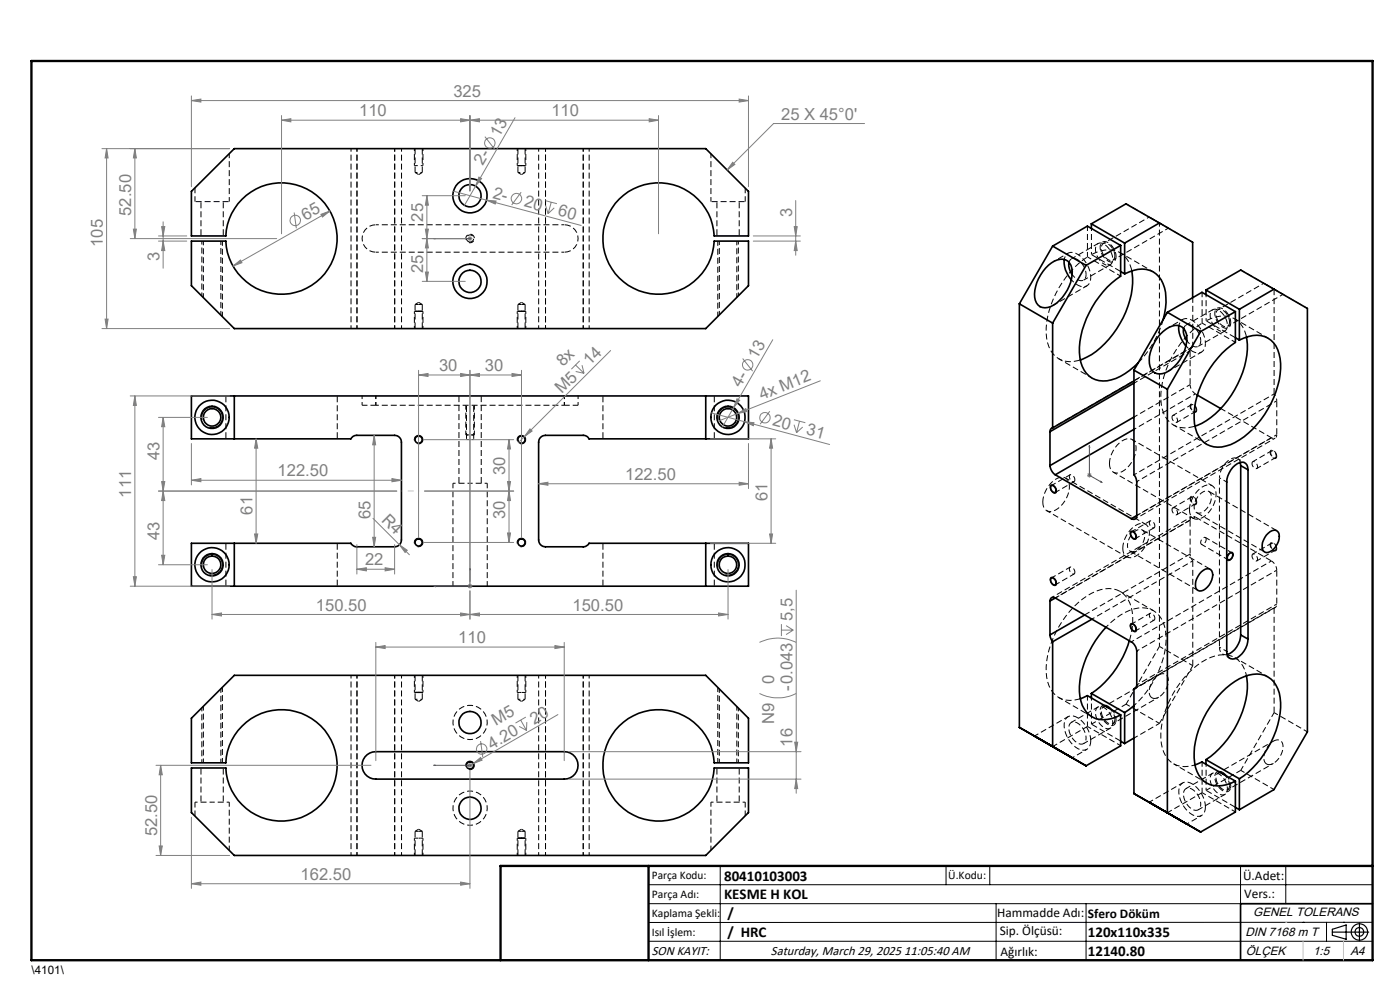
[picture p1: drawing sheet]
<svg xmlns="http://www.w3.org/2000/svg" width="297mm" height="210mm" viewBox="0 0 297 210" stroke-linecap="round" stroke-linejoin="round" font-family="sans-serif">
<g fill="none" stroke="#000" stroke-width=".21" stroke-dasharray="1.3 .6" stroke-dashoffset="-.1" stroke-linecap="butt">
<path d="M41.4 42.8h7.2M42.6 42.8v7.2M47.4 50v-7.2M79.7 53.5a2.91 2.91 0 0 1-2.9-2.9 2.91 2.91 0 0 1 2.9-2.9M119.7 47.7a2.91 2.91 0 0 1 2.9 2.9 2.91 2.91 0 0 1-2.9 2.9M150.8 42.8h7.3M152.1 42.8v7.2M156.8 50v-7.2M231.5 54a5.7 5.7 0 0 1 7.3 .6 6.5 6.5 0 0 1 1.3 2.8M237.8 57.6l-6.3-3.6M252.5 74.4v7.2M262.1 71.6l-6.2-3.6"/>
<path d="M264.4 71.5a5 5 0 0 0-6.6-4.2l-1.9 .7M47.9 93.1v-9.1M71.5 93.1v-9.1M97.4 84v18.5M99 86v7.2M100.5 93.2v-7.2M127.9 84v9.1M151.5 84v9.1M270.9 92.2v-7.2M102.1 102.5v-18.5M127.9 115.2v9.1M151.5 115.2v9.1"/>
<path d="M239.7 116.9l14.4 8.3M252.5 110.3v7.2M253.9 108.7l14.4 8.4M269.7 119l-16.1-9.3M270.9 112.6l-14.4-8.4M47.9 124.3v-9.1M71.5 124.3v-9.1M256.7 120.7l-14.4-8.3M270.9 128.1v-7.2M236.7 153.2a1.1 1.1 0 0 1-.9 .7 1.1 1.1 0 0 1-1-.4 3 3 0 0 1-1.1-3.7l.5-.2M237.8 157.2l-6.3-3.6M241 145.8l29.3-16.9"/>
<path d="M42.6 162.9v7.3M47.4 170.2v-7.3M152.1 162.9v7.3M156.8 170.2v-7.3M261 167.2a1.1 1.1 0 0 1-.8 .8 1.1 1.1 0 0 1-1.1-.5 3 3 0 0 1-1.1-3.7l.5-.2M262.1 171.2l-6.2-3.5"/>
</g>
<g fill="none" stroke="#000" stroke-width=".21" stroke-dasharray="1.3 .6" stroke-dashoffset=".6" stroke-linecap="butt">
<path d="M74.5 31.5v38.2M79.7 47.7h40M119.7 53.5h-40M231.4 58.8a5.8 5.8 0 0 0-3.8-5.2 1.54 1.54 0 0 0-1.8 1.4M75.7 69.7v-38.2M83.7 69.7v-38.2M85.2 69.7v-38.2M114.3 69.7v-38.2M115.7 69.7v-38.2M123.7 69.7v-38.2M125 69.7v-38.2M252.8 73.7l-29.7 17.1"/>
<path d="M255.7 72.9a5.8 5.8 0 0 0-3.7-5.3 1.54 1.54 0 0 0-1.9 1.5M76.8 84v2M79.7 86h40M79.7 86v-2M119.7 86v-2M122.6 86v-2M270.3 83.6l-29.7 17.1M270.9 85l-29.7 17.2M270.9 92.2l-29.7 17.2M240.8 110.1l29.7-17.2M252.8 109.6l-29.7 17.1M253.6 109.7l-29.7 17.1"/>
<path d="M269.7 119l-29.7 17.1M234.7 133a11.8 11.8 0 0 1 7.7-4.1 4.8 4.8 0 0 1 4.7 4 16.9 16.9 0 0 1-3.2 12.9 20.2 20.2 0 0 1-3.3 3.8M270.9 120.9l-29.7 17.2M270.9 128.1l-29.7 17.2M74.5 143.2v38.2M75.7 143.2v38.2M83.7 143.2v38.2M85.2 143.2v38.2M114.3 143.2v38.2M115.7 143.2v38.2M123.7 143.2v38.2M240.8 146l29.7-17.1"/>
<path d="M125 181.4v-38.2"/>
</g>
<g fill="none" stroke="#000" stroke-width=".21" stroke-dasharray="1.3 .6" stroke-dashoffset=".8" stroke-linecap="butt">
<path d="M88.1 36.6h1.5M109.9 36.6h1.5M226.6 53.7l-3.1 1.8M234.2 56a1.14 1.14 0 0 0 1.4 .1 1.14 1.14 0 0 0 .5-1.3 3.7 3.7 0 0 0-2.5-3.2 1.2 1.2 0 0 0-1.2 1.6 4.1 4.1 0 0 0 1.8 2.8M250.9 67.8l-3.1 1.7M258.6 70.1a1.14 1.14 0 0 0 1.3 .1 1.14 1.14 0 0 0 .5-1.3 3.7 3.7 0 0 0-2.5-3.3 1.2 1.2 0 0 0-1.2 1.7 4.1 4.1 0 0 0 1.9 2.8M99 93.2h1.5M263.1 98.1a1.32 1.32 0 0 0-2.1-.7 5 5 0 0 0-2.3 3.9M269.7 92.9a.69 .69 0 0 0 .8 0 .69 .69 0 0 0 .4-.7M270.9 85l-.2-.7-.4-.7M239.2 115.7a1.14 1.14 0 0 0 .6 1.2 1.14 1.14 0 0 0 1.3-.2 3.7 3.7 0 0 0 1.6-3.8 1.2 1.2 0 0 0-2-.1 4.1 4.1 0 0 0-1.5 2.9M252.5 117.5l.1 .8 .4 .7"/>
<path d="M253.3 107.6a1.14 1.14 0 0 0 .6 1.2 1.14 1.14 0 0 0 1.4-.2 3.7 3.7 0 0 0 1.6-3.8 1.2 1.2 0 0 0-2.1-.2 4.1 4.1 0 0 0-1.5 3M253.6 109.7a.69 .69 0 0 0-.8-.1 .69 .69 0 0 0-.3 .7M88.1 148.3h1.5M109.9 148.3h1.5M230.4 156.5a1.14 1.14 0 0 1-.6 1.3 1.14 1.14 0 0 1-1.3-.3 3.7 3.7 0 0 1-1.7-3.7 1.2 1.2 0 0 1 2.1-.2 4.1 4.1 0 0 1 1.5 2.9M236.1 153.3a3.6 3.6 0 0 0-2.8-3.4 1.44 1.44 0 0 0-.8 2.1 3.1 3.1 0 0 0 2.8 2.6 1.19 1.19 0 0 0 .8-1.3M227.5 160.7l3.1-1.7M251.8 174.8l3.1-1.8M254.7 170.6a1.14 1.14 0 0 1-.6 1.2 1.14 1.14 0 0 1-1.3-.2 3.7 3.7 0 0 1-1.6-3.8 1.2 1.2 0 0 1 2-.2 4.1 4.1 0 0 1 1.5 3M260.4 167.3a3.6 3.6 0 0 0-2.8-3.4 1.44 1.44 0 0 0-.8 2.1 3.1 3.1 0 0 0 2.9 2.6 1.19 1.19 0 0 0 .7-1.3"/>
</g>
<g fill="none" stroke="#000" stroke-width=".21" stroke-dasharray="1.3 .6" stroke-dashoffset=".4" stroke-linecap="butt">
<path d="M88.1 36.6l.7 .4M88.8 37l.8-.4M109.9 36.6l.7 .4M110.6 37l.8-.4M43.1 51.1v12M152.6 51.1v15.7M230.4 58.2a1.14 1.14 0 0 1-.6 1.3 1.14 1.14 0 0 1-1.3-.3l-1-1M230.7 54.5l7.1 4.1M238.9 43.2l7.1 4.1M244.7 57.7l-7.1-4.1M246 47.3l7 4.1M263.2 57.3l7.1 4"/>
<path d="M46.9 66.8v-15.7M88.8 64.6h-.7M88.8 64.1l-.7 .5M89.6 64.6h-.8M89.6 64.6l-.8-.5M110.6 64.6h-.7M110.6 64.1l-.7 .5M111.4 64.6h-.8M111.4 64.6l-.8-.5M156.3 63.1v-12M223.5 64.7l7.1-4.1M224.6 76.1l7.1 4.1"/>
<path d="M247.8 78.8l7.1-4.1M252.5 74.4l-11.9 6.9M254.7 72.3a1.14 1.14 0 0 1-.6 1.2 1.14 1.14 0 0 1-1.3-.2l-1-1M255 68.5l7.1 4.1M269 71.7l-7.1-4.1M270.3 61.3l7.1 4.1M248.6 88.5l.2-.4a.97 .97 0 0 1 .8 1.5 1 1 0 0 1-1-1.1M248.9 90.2l7.1 4M252.5 81.6a2.5 2.5 0 0 0 1.1 2M252.5 81.6l-11.9 6.9M252.6 86.2l.2-.4a.97 .97 0 0 1 .8 1.5 1 1 0 0 1-1-1.1M265.6 98.3l.2-.4a.97 .97 0 0 1 .8 1.5 1 1 0 0 1-1-1.1"/>
<path d="M269.6 96l.1-.4a.97 .97 0 0 1 .9 1.5 1 1 0 0 1-1-1.1M222 108.3l17 9.8M228 101.8l-.1-.6a.61 .61 0 0 0-1-.3l.1 .8a.61 .61 0 0 0 1 .3v-.2M236.2 100.2l17 9.8M243 111.2l-17-9.8M245 111.6l-.2-.6a.61 .61 0 0 0-.9-.4l.1 .9a.61 .61 0 0 0 1 .3v-.2M248.6 108.1l.2-.4a.97 .97 0 0 1 .8 1.5 1 1 0 0 1-1-1.1M252.6 105.8l.2-.4a.97 .97 0 0 1 .8 1.5 1 1 0 0 1-1-1.1M255.9 114.4l-.2-.4a.97 .97 0 0 0-.8 1.5 1 1 0 0 0 1-1.1M257.2 103l-17-9.8M265.6 117.9l.2-.4a.97 .97 0 0 1 .8 1.5 1 1 0 0 1-1-1.1M269.6 115.6l.1-.4a.97 .97 0 0 1 .9 1.5 1 1 0 0 1-1-1.1"/>
<path d="M228 121.4l-.1-.6a.61 .61 0 0 0-1-.4l.1 .9a.61 .61 0 0 0 1 .3v-.2M244.7 129.5l-7.1-4.1M245 131.2l-.2-.6a.61 .61 0 0 0-.9-.4l.1 .9a.61 .61 0 0 0 1 .3v-.2M246 137.1l7 4.1M270.9 120.9a2.5 2.5 0 0 0-1.2-1.9M43.1 149.8v12M88.1 148.3l.7 .5M88.8 148.8l.8-.5M109.9 148.3l.7 .5M110.6 148.8l.8-.5M152.6 146.1v15.7M224.6 148l7.1 4"/>
<path d="M226.6 152l-7.1 4.1M237.8 158.2l-7.1-4.1M238.9 149.4l7.1 4M246 153.4l-5.4 3.1M269 143.6l-7.1-4.1M270.3 151.2l7.1 4M46.9 161.8v-15.7M88.8 176.3h-.7M88.8 175.9l-.7 .4M89.6 176.3h-.8M89.6 176.3l-.8-.4M110.6 176.3h-.7"/>
<path d="M110.6 175.9l-.7 .4M111.4 176.3h-.8M111.4 176.3l-.8-.4M156.3 161.8v-12M248.9 162l7.1 4.1M250.9 166.1l-7.1 4.1M262.1 172.2l-7.1-4.1M263.2 163.4l7.1 4.1"/>
</g>
<g fill="none" stroke="#000" stroke-width=".21" stroke-dasharray="1.3 .6" stroke-dashoffset=".2" stroke-linecap="butt">
<path d="M99.5 51.5a.91 .91 0 0 0 1.1-.8 .91 .91 0 0 0-1-1 .91 .91 0 0 0-.8 1.1M99.7 51.3a.76 .76 0 0 1-.7-1 .76 .76 0 0 1 1.3-.3 .76 .76 0 0 1-.3 1.3h-.3M229.9 59.4l5.6-3.2M230.7 54.5v-6.5M232.9 51.7l-5.6 3.2M253 63.1v10.5M254.2 73.5l5.7-3.3M255 62v6.5M257.3 65.7l-5.7 3.3M96.1 102.5v21.8M254.9 115.5l5.6 3.2M261.4 117.3l-5.7-3.3"/>
<path d="M103.4 124.3v-21.8M246 137.1l-7.1 12.3M258.7 137.3a1.32 1.32 0 0 0 1.6 1.5M223.3 158.3l7.4-4.2M229.9 157.7l5.6-3.2M230.7 154.1v-6.5M231.5 153.6l7.4-4.2M232.9 150l-5.6 3.2M236.5 152.6a3.2 3.2 0 0 0-1.2-2.4M246 153.4l7-12.2M270.3 151.2l-7.1 12.2M254.2 171.8l5.7-3.3"/>
<path d="M255 168.1l-7.3 4.3M255 161.6v6.5M257.3 164l-5.7 3.3M260.8 166.6a3.2 3.2 0 0 0-1.2-2.3M263.2 163.4l-7.3 4.3"/>
</g>
<g fill="none" stroke="#000" stroke-width=".21" stroke-dasharray="1.3 .6" stroke-dashoffset=".3" stroke-linecap="butt">
<path d="M150.8 32.6v10.2M48.6 42.8v-10.2M152.3 51.1v16M236.5 54.3a2.65 2.65 0 0 0-2.3-2.7 1.5 1.5 0 0 0-.2 2.2 1.95 1.95 0 0 0 2.1 1.4l.2-.2 .2-.7M236.8 54.4a1.1 1.1 0 0 1-.7 1.2 1.1 1.1 0 0 1-1.3-.4 3 3 0 0 1-1.1-3.7 1.65 1.65 0 0 1 2.3 .8 3.7 3.7 0 0 1 .8 2.1M47.2 67.1v-16M260.8 68.3a2.65 2.65 0 0 0-2.2-2.7 1.5 1.5 0 0 0-.3 2.3 1.95 1.95 0 0 0 2.1 1.3l.2-.2 .2-.7M261.1 68.4a1.1 1.1 0 0 1-.7 1.2 1.1 1.1 0 0 1-1.3-.4 3 3 0 0 1-1.1-3.7 1.65 1.65 0 0 1 2.3 .8 3.7 3.7 0 0 1 .8 2.1M98.8 86v6.3M100.6 92.3v-6.3M249.6 89.6l4-2.3M252.8 85.8l-4 2.3"/>
<path d="M266.6 99.4l4-2.3M269.7 92.9l-28.5 16.5M269.7 95.6l-3.9 2.3M223.9 104.4l4-2.2M227 100.7l-3.9 2.3M240.9 114.2l3.9-2.2M244 110.5l-4 2.3M249.6 109.2l4-2.3M252.5 110.3l-28.6 16.5M252.8 105.4l-4 2.3M266.6 119l4-2.3M269.7 115.2l-3.9 2.3"/>
<path d="M223.9 124l4-2.2M227 120.3l-3.9 2.3M240.9 133.8l3.9-2.2M244 130.1l-4 2.3M152.3 145.8v16M47.2 161.8v-16M150.8 170.2v10.1M48.6 180.3v-10.1"/>
</g>
<g fill="none" stroke="#000" stroke-width=".21" stroke-dasharray="1.3 .6" stroke-dashoffset=".1" stroke-linecap="butt">
<path d="M41.4 39.9v2.9M158.1 42.8v-2.9M246.8 67.8a21.9 21.9 0 0 1-5.3 9.1M76.8 86h2.9M119.7 86h2.9M235.4 98.3a5.8 5.8 0 0 1 3.7-5.2 1.59 1.59 0 0 1 1.9 1.7 5.9 5.9 0 0 1-3.5 5.5 1.65 1.65 0 0 1-2.1-2M240.6 80.8l12.4-7.2M259 86.7l10.7 6.2M221.2 106.5a5.8 5.8 0 0 1 3.8-5.3 1.59 1.59 0 0 1 1.9 1.7 5.9 5.9 0 0 1-3.5 5.5 1.65 1.65 0 0 1-2.2-1.9M238.2 116.3a5.8 5.8 0 0 1 3.7-5.3 1.59 1.59 0 0 1 1.9 1.7 5.9 5.9 0 0 1-3.4 5.5 1.65 1.65 0 0 1-2.2-1.9M252.3 108.1a5.8 5.8 0 0 1 3.8-5.2 1.59 1.59 0 0 1 1.9 1.7 5.9 5.9 0 0 1-3.5 5.5 1.65 1.65 0 0 1-2.2-2M252.5 117.5l-22.4 12.9"/>
<path d="M231.4 157.1a5.8 5.8 0 0 0-3.8-5.2 1.59 1.59 0 0 0-1.8 1.7 5.9 5.9 0 0 0 3.4 5.4 1.65 1.65 0 0 0 2.2-1.9M41.4 170.2v2.9M158.1 173.1v-2.9M255.7 171.2a5.8 5.8 0 0 0-3.7-5.3 1.59 1.59 0 0 0-1.9 1.7 5.9 5.9 0 0 0 3.5 5.5 1.65 1.65 0 0 0 2.1-1.9"/>
</g>
<g fill="none" stroke="#000" stroke-width=".21" stroke-dasharray="1.3 .6" stroke-linecap="butt">
<path d="M88.1 31.5v5.1M89.6 36.6v-5.1M109.9 31.5v5.1M111.4 36.6v-5.1M87.9 66h.1M88.1 64.6v5.1M89.6 69.7v-5.1M109.7 66h.1M109.9 64.6v5.1M111.4 69.7v-5.1M253.6 83.6l.4 .2M253.9 87a1.19 1.19 0 0 0-1.2-1.3 1.15 1.15 0 0 0 1 1.7l.2-.4"/>
<path d="M270.3 83.6v-22.3M270.9 96.8a1.19 1.19 0 0 0-1.2-1.3 1.15 1.15 0 0 0 1 1.7l.2-.4M253 119v22.2M253.9 106.6a1.19 1.19 0 0 0-1.2-1.3 1.15 1.15 0 0 0 1 1.7l.2-.4M270.9 116.4a1.19 1.19 0 0 0-1.2-1.3 1.15 1.15 0 0 0 1 1.7l.2-.4M88.1 143.2v5.1M88.5 146.9h-.6M88.8 146.9h-.3M89.6 148.3v-5.1M109.9 143.2v5.1M110.3 146.9h-.6M110.6 146.9h-.3"/>
<path d="M111.4 148.3v-5.1M229.2 148.2a5.1 5.1 0 0 1-7.2-4.6 19.3 19.3 0 0 1 5.8-14.9 11.1 11.1 0 0 1 7.5-3.9 4.8 4.8 0 0 1 4.7 4.1 13.2 13.2 0 0 1-.4 7M234.8 150a.9 .9 0 0 0-1 .1 .9 .9 0 0 0-.2 1 2.83 2.83 0 0 0 2.1 2.5 .87 .87 0 0 0 .8-1M236.8 152.7l-.1 .5M244.4 148a2.28 2.28 0 0 1-.2-2.9 3.2 3.2 0 0 1 2.8-2.2 1.79 1.79 0 0 1 .7 2.6 3.4 3.4 0 0 1-3 2.6l-.3-.1M270.3 151.2v-22.3M88.1 176.3v5.1M88.8 177.8h.4M89.2 177.8h.5M109.9 176.3v5.1M110.6 177.8h.4M111 177.8h.5"/>
<path d="M259.2 164a.9 .9 0 0 0-1 .2 .9 .9 0 0 0-.2 1 2.83 2.83 0 0 0 2.1 2.4 .87 .87 0 0 0 .7-1M261.1 166.8l-.1 .4M268.7 162.1a2.28 2.28 0 0 1-.2-2.9 3.2 3.2 0 0 1 2.8-2.2 1.79 1.79 0 0 1 .7 2.5 3.4 3.4 0 0 1-3 2.7l-.3-.1M89.6 181.4v-5.1M111.4 181.4v-5.1"/>
</g>
<g fill="none" stroke="#000" stroke-width=".35">
<path d="M40.6 40.6l9.1-9.1h100l9.1 9.1v9.5h-7.3a11.8 11.8 0 0 0-17.1-10.1 11.8 11.8 0 0 0-2.2 19.7 11.8 11.8 0 0 0 18.9-6.1l.4-2.5h7.3v9.5l-9.1 9.1h-100l-9.1-9.1v-9.5h7.3a11.8 11.8 0 0 0 17.9 9.6 11.8 11.8 0 0 0 0-20.2 11.8 11.8 0 0 0-17.9 9.6h-7.3zM221.8 56.9a4.3 4.3 0 0 1 4.3-1.8 2.8 2.8 0 0 1 1.3 3.2 8.8 8.8 0 0 1-4.5 6.7 2.26 2.26 0 0 1-3.4-1.9 8.5 8.5 0 0 1 2.3-6.2zM223.3 52.2l7.1 4.1M223.3 52.2l-7 12.2M225.8 55a5.7 5.7 0 0 0 1.5 4.4M226.8 55.6l-.1 .3a3.8 3.8 0 0 0 .7 2.3M230.4 56.3l-7.1 12.2M231.5 47.5l7.1 4.1M231.5 47.5v1M237.7 52.1v6.5a20.4 20.4 0 0 0-8.7 16.2 5.7 5.7 0 0 0 4.2 5.9 9.3 9.3 0 0 0 7.4-2.9l.9-.8M237.7 52.1l-7-4.1-7.4 4.2M237.7 52.1l-7.3 4.2"/>
<path d="M237.7 57.6l.9 .5M238.6 58.1a6.5 6.5 0 0 1 6.1-.4 6.9 6.9 0 0 1 2.7 6.5l-.6 3.6M238.6 51.6v6.5M240.1 57.5a18.5 18.5 0 0 1-4.8 14.4 14.2 14.2 0 0 1-6.1 4.5M246 47.3l7 4.1v11.7M246 47.3l-7.4 4.3M246 47.3l-7.1-4.1-7.4 4.3M216.3 64.4l7 4.1M216.3 64.4v89.9l7 4.1M223.3 68.5v22.3M240.6 78.5v22.2l.3 .5 .3 1v7.2M240.6 78.5l7.1 4.1"/>
<path d="M246.1 70.9a4.3 4.3 0 0 1 4.3-1.7 2.88 2.88 0 0 1 1.4 3.1 8.3 8.3 0 0 1-5.2 7 2.36 2.36 0 0 1-2.8-2.9 9 9 0 0 1 2.3-5.5zM247.7 66.2l-7.1 12.3M247.7 66.2l7 4.1M250.1 69.1a5.9 5.9 0 0 0 1.5 4.3M251.1 69.7a3.3 3.3 0 0 0 .7 2.6M254.7 70.3l-7 12.3M255.8 61.5l7.1 4.1M255.8 61.5v1M262.1 66.1v6.5a20.1 20.1 0 0 0-8.8 16.2 5.7 5.7 0 0 0 3.4 5.8 8 8 0 0 0 7.2-2 20.2 20.2 0 0 0 7.8-15.5 6.3 6.3 0 0 0-2.7-5.4 6.1 6.1 0 0 0-6.1 .4M262.1 66.1l-7.4 4.2M262.1 66.1l-7.1-4.1-7.3 4.2M262.1 71.6l.8 .5"/>
<path d="M262.9 65.6v6.5M264.4 71.5a17.3 17.3 0 0 1-3.2 12.3 16.3 16.3 0 0 1-7.7 6.6M270.3 61.3l-7.4 4.3M270.3 61.3l7.1 4.1v89.8l-7.1 12.3-7.4 4.3M270.3 61.3l-7.1-4-7.4 4.2M40.6 84h118.2v9.1h-33.8a1.33 1.33 0 0 0-1.3-.8h-8a1.45 1.45 0 0 0-1.4 1.5v20.7a1.45 1.45 0 0 0 1.4 1.5h8a1.52 1.52 0 0 0 1.3-.8h33.8v9.1h-118.2v-9.1h33.8a1.51 1.51 0 0 0 1.3 .8h8a1.45 1.45 0 0 0 1.5-1.5v-20.7a1.45 1.45 0 0 0-1.5-1.5h-8a1.33 1.33 0 0 0-1.3 .8h-33.8zM49.7 84v9.1M149.7 84v9.1M222.7 98.8a2.69 2.69 0 0 0 1.2 1.9M222.7 91.6v7.2M223.3 90.8a.77 .77 0 0 0-.6 .8M240.6 80.8l-17.3 10"/>
<path d="M240.6 91.1l-16.7 9.6M240.6 81.3l-17.9 10.3M240.6 88.5l-17.9 10.3M247.7 82.6v89.8M254 83.8l5 2.9M263.1 98.1l.1 .7M263.2 98.8l1.6 .9M263.2 98.8v35.9M264.8 99.7a1.38 1.38 0 0 0-.7-1.5 1.38 1.38 0 0 0-1.6 .1 4.9 4.9 0 0 0-2.3 4v35.9a1.38 1.38 0 0 0 .7 1.5 1.38 1.38 0 0 0 1.6-.2 5.1 5.1 0 0 0 2.3-3.9M264.8 99.7v35.9M49.7 115.2v9.1M149.7 115.2v9.1"/>
<path d="M223 103a.97 .97 0 0 1 .9 1.4 .95 .95 0 0 1-.9-1.4zM223.9 100.7l16.1 9.3M239.9 113l.1-.2a.97 .97 0 0 1 .8 1.5 .98 .98 0 0 1-.9-1.3zM241.2 109.4a.72 .72 0 0 1-.4 .7 .72 .72 0 0 1-.8-.1M241.2 109.4l-1.2 .6M260.7 117.5l.2-.2h.5a.95 .95 0 0 1-.9 1.4 .8 .8 0 0 1 .2-1.2zM268.6 113.5a1.81 1.81 0 0 1 2.4-.8 2.53 2.53 0 0 1-.3 3.2 2.18 2.18 0 0 1-2.4 1.2 1.99 1.99 0 0 1-.3-2.5zM222.7 134.7l.1 .5 .5 .9M222.7 127.5v7.2M223 122.6a.95 .95 0 0 1 .9 1.5 .97 .97 0 0 1-.9-1.5zM223.3 136.1v22.3M223.9 126.9l16.1 9.3a2.59 2.59 0 0 1 1.2 1.9v7.2a.75 .75 0 0 1-.6 .8"/>
<path d="M223.9 126.9a.7 .7 0 0 0-.8-.1 .7 .7 0 0 0-.4 .7M223.9 126.9l-1.2 .6M230.1 130.4l-7.4 4.3M231.7 131.3l-8.4 4.8M234.6 133.1a20 20 0 0 0-5.6 13.6 6 6 0 0 0 3.4 5.7 7 7 0 0 0 5.3-.7M239.6 135.9a20.7 20.7 0 0 1-8.1 11.2M240 132.4a.99 .99 0 0 1 .8 1.5 .99 .99 0 0 1-.8-1.5zM254.9 121.3a1.29 1.29 0 0 1 1.2-.7 1.29 1.29 0 0 1 1.1 .9 3.5 3.5 0 0 1-2.7 3.9 1.18 1.18 0 0 1-.9-1.6 4.2 4.2 0 0 1 1.3-2.5zM263.2 134.7a4.6 4.6 0 0 1-2.9 4.1M263.2 134.7l1.6 .9M40.6 152.4l9.1-9.1h100l9.1 9.1v9.4h-7.3a11.8 11.8 0 0 0-17.1-10.1 11.8 11.8 0 0 0-2.2 19.8 11.8 11.8 0 0 0 18.9-6.2l.4-2.4h7.3v9.5l-9.1 9.1h-100l-9.1-9.1v-9.5h7.3a11.8 11.8 0 0 0 17.9 9.6 11.8 11.8 0 0 0 0-20.3 11.8 11.8 0 0 0-17.9 9.6h-7.3zM219.5 156.1l8 4.7z"/>
<path d="M229.2 148.2l1.5-.6 7 4.1M231.5 147.1v1M231.5 147.1l7.1 4.1M234.8 150l.5 .2M237.7 151.7v6.5l-7.3 4.2-7.1-4M237.7 157.2l.9 .5M238.6 151.2v6.5M240.6 149.7l-2 1.5M240.6 146.1v22.2l7.1 4.1M240.6 156.6l-2 1.1M241 145.9l-.4 .2M264.4 143.4a16.7 16.7 0 0 1-2.5 11.2 20.3 20.3 0 0 1-6.1 6.5"/>
<path d="M77.4 160.5a2.91 2.91 0 0 1 2.3-1.1h40a2.91 2.91 0 0 1 2.9 3 2.91 2.91 0 0 1-2.9 2.9h-40a2.91 2.91 0 0 1-2.6-1.7 2.91 2.91 0 0 1 .3-3.1zM243.8 170.2l8 4.6zM253.5 162.3l1.5-.7 7.1 4.1M255.8 161.1v1M255.8 161.1l7.1 4.1M259.2 164l.4 .3M262.1 165.7v6.6l-7.4 4.2-7-4.1M262.1 171.3l.8 .5M262.9 165.2a20.2 20.2 0 0 0 8.8-16.2 5.8 5.8 0 0 0-4.2-6 9.6 9.6 0 0 0-7.4 3 20.4 20.4 0 0 0-6.8 14.8 5.6 5.6 0 0 0 4.2 5.8 7.3 7.3 0 0 0 4.6-.9M262.9 165.2v6.6M291.2 191.7h-28v12"/>
<circle cx="99.7" cy="59.7" r="2.37"/>
<circle cx="99.7" cy="41.5" r="2.36"/>
<circle cx="99.7" cy="59.7" r="3.6"/>
<circle cx="99.7" cy="41.5" r="3.6"/>
<circle cx="45" cy="88.5" r="3.6"/>
<circle cx="45" cy="88.5" r="2.36"/>
<circle cx="45" cy="88.5" r="1.85"/>
<circle cx="88.8" cy="93.3" r=".77"/>
<circle cx="110.6" cy="93.3" r=".76"/>
<circle cx="154.4" cy="88.5" r="1.86"/>
<circle cx="154.4" cy="88.5" r="2.36"/>
<circle cx="154.4" cy="88.5" r="3.6"/>
<circle cx="45" cy="119.8" r="2.37"/>
<circle cx="45" cy="119.8" r="1.84"/>
<circle cx="45" cy="119.8" r="3.6"/>
<circle cx="88.8" cy="115.1" r=".76"/>
<circle cx="110.6" cy="115.1" r=".75"/>
<circle cx="154.4" cy="119.8" r="1.85"/>
<circle cx="154.4" cy="119.8" r="3.6"/>
<circle cx="154.4" cy="119.8" r="2.37"/>
<circle cx="99.7" cy="153.3" r="2.36"/>
<circle cx="99.7" cy="171.4" r="2.37"/>
<circle cx="99.7" cy="162.4" r=".77"/>
</g>
<g fill="none" stroke="#000" stroke-width=".21" stroke-dasharray="1.3 .6" stroke-dashoffset=".7" stroke-linecap="butt">
<path d="M87.9 31.5v3.6M89.7 35.1v-3.6M109.7 31.5v3.6M111.5 35.1v-3.6M231.5 48.4v5.6M243.8 46l-9.7 5.7M244.4 46.4l3.5 2-4.1-2.4 .6 .4M87.9 66v3.7M89.7 69.7v-3.7M109.7 66v3.7M111.5 69.7v-3.7M255.9 68v-5.5"/>
<path d="M268.1 60.1l-9.7 5.6M268.7 60.4l3.5 2-4.1-2.3 .6 .3M253.6 83.6l-13 7.5M99.7 102.5h-3.6M103.4 102.5h-3.7M253 119l-21.3 12.3M87.9 143.2v3.7M89.7 146.9v-3.7M99.7 156.9a3.6 3.6 0 0 1-3.2-5.3 3.6 3.6 0 0 1 6.1-.6 3.6 3.6 0 0 1-2.2 5.8l-.7 .1M109.7 143.2v3.7M111.5 146.9v-3.7M231.5 148v5.6"/>
<path d="M236.1 153.5l9.7-5.6M45 170.2h-3.6M48.6 170.2h-3.6M87.9 177.8v3.6M99.7 175.1a3.6 3.6 0 0 1-3.2-5.3 3.6 3.6 0 0 1 6.1-.6 3.6 3.6 0 0 1-2.2 5.8l-.7 .1M109.7 177.8v3.6M154.5 170.2h-3.7M158.1 170.2h-3.6M255.9 167.7v-5.6M260.4 167.5l9.8-5.6M89.7 181.4v-3.6M111.5 181.4v-3.6"/>
</g>
<g fill="none" stroke="#000" stroke-width=".21" stroke-dasharray="1.3 .6" stroke-dashoffset=".5" stroke-linecap="butt">
<path d="M42.8 51.1v11.7M226.8 55.6a1.05 1.05 0 0 1 1.7-.6 4 4 0 0 1 1.9 3.2M227.3 59.3a2.98 2.98 0 0 0 3.3 1.3 2.03 2.03 0 0 0 .8-1.8M236.1 55.2l11.8-6.8M156.6 62.8v-11.7M251.1 69.7a1.05 1.05 0 0 1 1.7-.7 4 4 0 0 1 1.9 3.3M251.6 73.4a2.98 2.98 0 0 0 3.3 1.3 2.03 2.03 0 0 0 .8-1.8M253 73.6a.7 .7 0 0 0-.5 .8M260.4 69.2l11.8-6.8M246 137.1v-89.8M270.3 128.9a.7 .7 0 0 0 .6-.8M42.8 150.2v11.6"/>
<path d="M89.7 146.9h-.9M111.5 146.9h-.9M236 150.6a3.7 3.7 0 0 1 .8 2.1M245.8 143.2l-11.7 6.8M264.4 143.3a5 5 0 0 0-6.6-4.2 16.8 16.8 0 0 0-9.5 9.1 14.5 14.5 0 0 0-1.4 11.3 4.9 4.9 0 0 0 6.6 2.7M270.2 157.2l-11.8 6.8M87.9 177.8h.9M109.7 177.8h.9M156.6 161.8v-11.6M260.3 164.7a3.7 3.7 0 0 1 .8 2.1"/>
</g>
<path d="M229.2 76.3a5 5 0 0 1-7-3.6 16.9 16.9 0 0 1 3.2-12.8 18.5 18.5 0 0 1 5.3-5.4M255 68.5a20.3 20.3 0 0 0-8.7 16.2 5.7 5.7 0 0 0 4.1 6 6.5 6.5 0 0 0 3.1-.3M258.7 101.3v36" fill="none" stroke="#000" stroke-width=".21" stroke-dasharray="1.3 .6" stroke-dashoffset="-.2" stroke-linecap="butt"/>
<path d="M89.7 35.1h-1.8M111.5 35.1h-1.8M88 66h1.7M109.8 66h1.7M100.6 92.3h-1.8M264.1 98.2l-1.5-.9M258.7 101.3l1.6 .9M258.7 137.3l1.6 .9M259.4 138.7l1.5 .9" fill="none" stroke="#000" stroke-width=".21" stroke-dasharray="1.3 .6" stroke-dashoffset=".9" stroke-linecap="butt"/>
<g fill="none" stroke="#808080" stroke-width=".21">
<path d="M21.6 31.5h27.1M22.6 31.5l.3 2h-.6zM22.6 31.5v38.2M28.6 31.5l.3 2h-.6zM28.6 31.5v19.1M40.6 21.3l2-.3v.7zM40.6 20.3v19.3M40.6 21.3h118.2M59.7 25.5l2-.3v.7zM59.7 24.5v25.1M59.7 25.5h80M97.7 25.2l2 .3-2 .4z"/>
<path d="M99.7 25.5l2-.3v.7zM99.7 24.5v16M100.9 39.5l-2.4 4.1M101.6 37.6l.6 .3-1.3 1.6zM102.9 29l2.1 2.7M109.3 25l-8.4 14.5M137.7 25.2l2 .3-2 .4zM139.7 24.5v25.1M155.4 34.4l.5 .5-1.6 1.1zM156.8 21l2 .3-2 .4zM158.8 20.3v19.3M183.4 26.2h-19.3l-9.8 9.8"/>
<path d="M27.6 50.6h31.1M28.3 48.6h.6l-.3 2zM33.6 50.1h6M33.6 51.1h6M34.3 48.1h.7l-.4 2zM34.6 51.1l.4 2.1h-.7zM34.6 47.1v9.8M49.4 56.4l1.6-1.2 .3 .5zM62.4 45.1l.5 3.3M68.1 45.5l1.9-.7-1.6 1.2zM70 44.8l-20.6 11.6M89.6 50.6h9.1"/>
<path d="M89.6 59.7h9.1M89.6 41.5h9.1M90.2 48.6h.7l-.3 2zM90.2 57.7h.7l-.3 2zM90.6 50.6l.3 2h-.7zM90.6 41.5v18.2M90.6 41.5l.3 2h-.7zM96.2 40.6l7 1.9M99.2 50.6h1M99.3 50.3l.7 .7M99.7 50.1v1M100 50.3l-.7 .7"/>
<path d="M103.2 42.5l2 .1-.1 .7zM103.2 42.5l20.1 5.3M110.6 40.8l-2.1 2.7M115.7 42.6l2.4 .6M115.7 43.6l.6 1.7M116.9 42.9l-.6 2.4M117.6 44.1l-1.3 1.2M159.8 50.1h10M159.8 51.1h10M168.5 48.1h.6l-.3 2zM168.8 51.1l.3 2.1h-.6zM168.8 42.5v11.6"/>
<path d="M21.6 69.7h27.1M22.3 67.7h.6l-.3 2zM88.8 79.5l2-.3v.7zM88.8 78.6v35.5M97.7 79.2l2 .3-2 .4zM99.7 79.5l2-.3v.7zM99.7 78.6v44.8M108.6 79.2l2 .3-2 .4zM110.6 79.5h-21.8M110.6 78.6v35.5M122.1 77.4l1.8 1.8M122.1 78.8l1.8 .4"/>
<path d="M123 76.5l-1.8 1.8M123.5 77.5l.4 1.7M129.5 74.4l-19.5 19.5M157.6 76.1l2.1 2.6M163.9 72.1l-10.7 18.5M27.6 84h21.1M28.6 84l.3 2h-.6zM28.6 84v40.3M33.6 88.5h10.4M34.6 88.5v31.3M34.6 88.5l.4 2h-.7zM40.6 94.1v8.8"/>
<path d="M54.3 93.1l.4 2h-.7zM54.3 93.1v22.1M79.4 92.3l.3 2.1h-.6zM79.4 92.3v23.7M89.8 93.3h19.2M108 93.3v21.8M108 93.3l.3 1.9h-.6zM112.4 91l.5 .4-1.6 1.2zM150.7 93.1h13.9M150.9 87.6l7 1.9M156.4 84.6l.5 .3-1.3 1.6zM156.5 87.7l1.7-1 .2 .6z"/>
<path d="M156.5 87.7l-4.1 1.6M157.9 89.5l2 .2-.1 .6zM157.9 89.5l18.1 4.8M158.8 94.1v9.5M163.3 87.2l-2 2.8M163.6 93.1l.3 2h-.6zM163.6 93.1v22.1M168.4 89l2.5 .7M168.5 90.1l.5 1.7M169.6 89.4l-.6 2.4M170.3 90.6l-1.3 1.2M174 80.8l-17.5 6.9"/>
<path d="M33.6 119.8h10.4M33.6 104.2h50.6M34.3 117.8h.7l-.4 2zM34.3 102.2h.7l-.4 2zM34.6 104.2l.4 2h-.7zM40.6 101.9l2-.4v.7zM40.6 101.9h44.6M54 113.3h.7l-.4 1.9zM75.7 115.5v6.3M79.1 114h.6l-.3 2zM79.1 110l7.8 7.7M83.1 101.5l2.1 .4-2.1 .3z"/>
<path d="M83.7 115.5v6.3M84.7 115.6l1.7 1.1-.5 .5zM89.8 115.1h19.2M90.1 104.2h18.9M107.7 113.1h.6l-.3 2zM107.7 102.2h.6l-.3 2zM108 104.2l.3 2h-.6zM114.3 102.6l1.9-.3v.6zM114.3 102.6h44.5M150.7 115.2h13.9M156.8 102.3l2 .3-2 .3zM163.3 113.3h.6l-.3 1.9z"/>
<path d="M230.6 100.8h1M230.8 100.4l.7 .8M231.1 100.3v1M231.5 100.4l-.7 .8M27.6 124.3h21.1M28.3 122.3h.6l-.3 2zM45 130.3l2-.3v.7zM45 120.8v10.5M75.7 120.7l2-.3v.7zM75.7 120.7h8M79.7 137.3l2-.4v.7zM79.7 136.3v25.1"/>
<path d="M79.7 137.3h40M81.7 120.4l2 .3-2 .4zM97.7 130l2 .3-2 .4zM99.2 124.3h1M99.3 124l.7 .7M99.7 123.9v.9M99.7 130.3l2-.3v.7zM99.7 125.3v6M100 124l-.7 .7M117.7 136.9l2 .4-2 .3zM119.7 136.3v25.1M152.4 130l2 .3-2 .4z"/>
<path d="M154.4 130.3h-109.4M154.4 120.8v10.5M161.1 136.3a8.7 8.7 0 0 1 7.8 0M165.8 132.4v2.5M165.8 133.7h2.5M166.8 132.7l1.5 1M168.3 133.7l-1.5 .9M168.9 125.2v43.1M102 157.2l.4 3.4M110.1 154.1l1.6 .8M110.5 152.7l1.2 2.2M111.5 152.1l-2.1 1.3"/>
<path d="M111.8 153.2l-.1 1.7M118.4 151.6l-18 10.4M120.7 159.4h49.2M161.1 147.1a8.7 8.7 0 0 0 7.8 0M168.6 157.4h.6l-.3 2zM33.1 162.3h45.6M33.8 179.4h.6l-.3 2.1zM34.1 162.3l.3 2.1h-.6zM34.1 162.3v19.2M40.6 173.3v15.1M99.2 162.3h1M99.3 162l.7 .7"/>
<path d="M99.7 161.8v1.1M99.7 163.4v25M100 162l-.7 .7M100.4 162l1.6-1.3 .3 .5zM100.4 162l-1.3 .7M120.7 165.3h49.2M168.9 165.3l.3 2h-.6zM33.1 181.5h15.6M40.6 187.5l2-.4v.7zM40.6 187.5h59.1M97.7 187.1l2 .4-2 .3z"/>
<circle cx="103.9" cy="30.3" r="1.11"/>
<circle cx="62.6" cy="46.8" r="1.11"/>
<circle cx="109.6" cy="42.1" r="1.11"/>
<circle cx="158.6" cy="77.4" r="1.11"/>
<circle cx="162.3" cy="88.6" r="1.11"/>
<circle cx="102.2" cy="158.9" r="1.1"/>
</g>
<g fill="none" stroke="#000" stroke-width=".21">
<path d="M42.9 89.1a2.18 2.18 0 0 1 1.8-2.8 2.18 2.18 0 0 1 2.4 2.4 2.18 2.18 0 0 1-2.7 1.9M87.9 93.5a.92 .92 0 0 1 .8-1.2 .92 .92 0 0 1 1 1 .92 .92 0 0 1-1.1 .8M109.7 93.5a.91 .91 0 0 1 .9-1.1 .91 .91 0 0 1 .9 1 .91 .91 0 0 1-1.1 .7M152.3 89.1a2.17 2.17 0 0 1 1.9-2.7 2.17 2.17 0 0 1 2.4 2.3 2.17 2.17 0 0 1-2.7 1.9M87.9 115.3a.91 .91 0 0 1 .8-1.1 .91 .91 0 0 1 1 .9 .91 .91 0 0 1-1.1 .8M109.7 115.3a.9 .9 0 0 1 .8-1.1 .9 .9 0 0 1 1 1 .9 .9 0 0 1-1.1 .7M223 102.9a1.16 1.16 0 0 1 1 1.7 1.15 1.15 0 0 1-1-1.7zM241.1 113.9l-.2 .5a1.15 1.15 0 0 1-1-1.7 1.25 1.25 0 0 1 1.3 1.2M260.7 117.4l.5-.3h.2a1.15 1.15 0 0 1-.9 1.8 .98 .98 0 0 1 .2-1.5zM42.9 120.4a2.19 2.19 0 0 1 1.9-2.8 2.19 2.19 0 0 1 2.4 2.4 2.19 2.19 0 0 1-2.8 1.9M152.3 120.4a2.18 2.18 0 0 1 2-2.8 2.18 2.18 0 0 1 2.3 2.4 2.18 2.18 0 0 1-2.7 1.9M223 122.5a1.15 1.15 0 0 1 1 1.7 1.16 1.16 0 0 1-1-1.7z"/>
<path d="M241.1 133.6l-.2 .4a1.18 1.18 0 0 1-1-1.8 1.25 1.25 0 0 1 1.3 1.4M234.1 149.6a2 2 0 0 1 1.9 1M98.8 162.6a.9 .9 0 0 1 .8-1.1 .9 .9 0 0 1 1 .9 .9 .9 0 0 1-1.1 .8M258.4 163.6a2.23 2.23 0 0 1 1.9 1.1M137.6 187.7h153.6M137.6 191.7h153.6M137.6 199.7h153.6M152.8 183.7v20M200.7 183.7v4M210 183.7v4M211.3 191.7v12M230.4 191.7v12"/>
<path d="M263.2 183.7v20M272.8 183.7v8M276.4 195.6h.1M281.4 195.6v4.1M285 195.6h.1M291.2 195.6l-153.6 .1"/>
</g>
<path d="M111.3 35.1h-1.4h.7M88.1 66h1.5h-.8M109.9 66h1.5h-.8M88.1 146.9h1.5h-.8M111.3 177.8h-1.4h.7" fill="none" stroke="#000" stroke-width=".25" stroke-dasharray="1.3 .6" stroke-dashoffset=".5" stroke-linecap="butt"/>
<path d="M100.4 92.3h-1.4" fill="none" stroke="#000" stroke-width=".25" stroke-dasharray="1.3 .6" stroke-dashoffset=".7" stroke-linecap="butt"/>
<g fill="none" stroke="#000" stroke-width=".25">
<path d="M282.6 197.7h7.8M282.6 197.1l3-.9v3l-3-.8zM288.4 195.8v3.8M106.2 203.7h185"/>
<circle cx="288.4" cy="197.7" r="1.74"/>
<circle cx="288.4" cy="197.7" r=".93"/>
</g>
<g fill="none" stroke="#00f" stroke-width=".21">
<path d="M92 50.6h.4h-.4M92 50.6h7.7M99.6 50.6h.2zM99.7 50.6h.1M231.1 94.5v6.3l2.7 1.6M231.1 94.5l.1 .4-.2-.1zM233.5 102.1l.3 .3-.3-.1zM92 124.3l.4-.1v.3zM99.7 120.5l.1 .4h-.2zM99.7 120.5v3.8h-7.7M92 162.3h.4h-.4M92 162.3h7.7"/>
<path d="M99.6 162.3h.2zM99.7 162.3h.1"/>
</g>
<path d="M111.4 35.1h-.1M100.5 92.3h-.1M111.4 177.8h-.1" fill="none" stroke="#000" stroke-width=".25" stroke-dasharray="1.3 .6" stroke-linecap="butt"/>
<path d="M85.2 104.1h3.9" fill="none" stroke="#c0c0c0" stroke-width=".21" stroke-dasharray="15.2 1.3 1.3 1.3" stroke-dashoffset="15.2" stroke-linecap="butt"/>
<path d="M6.7 12.9h284.5v190.8h-284.5zM137.6 183.7v20M291.2 183.7h-185v20" fill="none" stroke="#000" stroke-width=".5"/>
<path d="M276.4 199.7v4M285 199.7v4" fill="none" stroke="#c0c0c0" stroke-width=".21"/>
<path d="M272.8 195.6h.1" fill="none" stroke="#c0c0c0" stroke-width=".25"/>
<g fill="#808080">
<path d="M34.3 117.8h.7l-.4 2zM34.6 104.2l.4 2h-.7zM107.7 113.1h.6l-.3 2zM108 104.2l.3 2h-.6z"/>
<path d="M34.6 88.5l.4 2h-.7zM34.3 102.2h.7l-.4 2zM108 93.3l.3 1.9h-.6zM107.7 102.2h.6l-.3 2z"/>
</g>
<g fill="#00f">
<path d="M99.6 50.6h.2zM92 50.6h.4z"/>
<path d="M99.7 120.5l.1 .4h-.2zM92 124.3l.4-.1v.3z"/>
<path d="M99.6 162.3h.2zM92 162.3h.4z"/>
<path d="M233.5 102.1l.3 .3-.3-.1zM231.1 94.5l.1 .4-.2-.1z"/>
</g>
<g fill="#808080">
<path d="M84.7 115.6l1.7 1.1-.5 .5z"/>
<path d="M156.5 87.7l1.7-1 .2 .6z"/>
<path d="M100.4 162l1.6-1.3 .3 .5z"/>
<path d="M112.4 91l.5 .4-1.6 1.2z"/>
<path d="M101.6 37.6l.6 .3-1.3 1.6z"/>
<path d="M156.4 84.6l.5 .3-1.3 1.6z"/>
<path d="M157.9 89.5l2 .2-.1 .6z"/>
<path d="M103.2 42.5l2 .1-.1 .7z"/>
<path d="M97.7 187.1l2 .4-2 .3zM40.6 187.5l2-.4v.7z"/>
<path d="M97.7 130l2 .3-2 .4zM45 130.3l2-.3v.7zM97.7 79.2l2 .3-2 .4zM88.8 79.5l2-.3v.7z"/>
<path d="M59.7 25.5l2-.3v.7zM97.7 25.2l2 .3-2 .4zM99.7 25.5l2-.3v.7zM137.7 25.2l2 .3-2 .4zM155.4 34.4l.5 .5-1.6 1.1zM99.7 130.3l2-.3v.7zM152.4 130l2 .3-2 .4zM99.7 79.5l2-.3v.7zM108.6 79.2l2 .3-2 .4zM75.7 120.7l2-.3v.7zM81.7 120.4l2 .3-2 .4z"/>
<path d="M114.3 102.6l1.9-.3v.6zM156.8 102.3l2 .3-2 .3z"/>
<path d="M156.8 21l2 .3-2 .4zM40.6 21.3l2-.3v.7z"/>
<path d="M49.4 56.4l1.9-.7-.3-.5zM68.1 45.5l.3 .5 1.6-1.2z"/>
<path d="M22.3 67.7h.6l-.3 2zM22.6 31.5l.3 2h-.6zM28.3 48.6h.6l-.3 2zM28.6 31.5l.3 2h-.6zM90.2 48.6h.7l-.3 2zM90.6 41.5l.3 2h-.7zM34.1 162.3l.3 2.1h-.6zM33.8 179.4h.6l-.3 2.1zM168.6 157.4h.6l-.3 2zM168.9 165.3l.3 2h-.6z"/>
<path d="M28.6 84l.3 2h-.6zM28.3 122.3h.6l-.3 2zM54.3 93.1l.4 2h-.7zM54 113.3h.7l-.4 1.9zM163.6 93.1l.3 2h-.6zM163.3 113.3h.6l-.3 1.9zM79.4 92.3l.3 2.1h-.6zM79.1 114h.6l-.3 2z"/>
<path d="M34.3 48.1h.7l-.4 2zM34.6 51.1l.4 2.1h-.7z"/>
<path d="M168.5 48.1h.6l-.3 2zM168.8 51.1l.3 2.1h-.6zM90.6 50.6l.3 2h-.7zM90.2 57.7h.7l-.3 2z"/>
<path d="M79.7 137.3l2-.4v.7zM117.7 136.9l2 .4-2 .3z"/>
<path d="M40.6 101.9l2-.4v.7zM83.1 101.5l2.1 .4-2.1 .3z"/>
</g>
<g font-size="3.5" fill="#808080">
<text x="96.2" y="20.5">325</text>
<text x="76.2" y="24.7">110</text>
<text x="105.9" y="29.3" transform="rotate(-60 105.9 29.3)">13</text>
<text x="117" y="24.7">110</text>
<text x="165.7" y="25.4">25 X 45°0'</text>
<text x="102.4" y="35.3" transform="rotate(-60 102.4 35.3)">2-</text>
<text x="104.4" y="41.9" transform="rotate(15 104.4 41.9)">2-</text>
<text x="27.8" y="45.8" transform="rotate(-90 27.8 45.8)">52.50</text>
<text x="64.8" y="46.9" transform="rotate(-30 64.8 46.9)">65</text>
<text x="89.8" y="47" transform="rotate(-90 89.8 47)">25</text>
<text x="111" y="43.7" transform="rotate(15 111 43.7)">20</text>
<text x="118.2" y="45.7" transform="rotate(15 118.2 45.7)">60</text>
<text x="168" y="46" transform="rotate(-90 168 46)">3</text>
<text x="21.8" y="52.4" transform="rotate(-90 21.8 52.4)">105</text>
<text x="33.8" y="55.3" transform="rotate(-90 33.8 55.3)">3</text>
<text x="89.8" y="57.9" transform="rotate(-90 89.8 57.9)">25</text>
<text x="119.4" y="77.9" transform="rotate(-45 119.4 77.9)">8x</text>
<text x="125.2" y="77.7" transform="rotate(-45 125.2 77.7)">14</text>
<text x="160.6" y="76.4" transform="rotate(-60 160.6 76.4)">13</text>
<text x="93.1" y="78.7">30</text>
<text x="102.8" y="78.7">30</text>
<text x="119.2" y="83.7" transform="rotate(-45 119.2 83.7)">M5</text>
<text x="157.1" y="82.4" transform="rotate(-60 157.1 82.4)">4-</text>
<text x="161.6" y="84.9" transform="rotate(-22 161.6 84.9)">4x M12</text>
<text x="163.7" y="90.2" transform="rotate(15 163.7 90.2)">20</text>
<text x="170.9" y="92.1" transform="rotate(15 170.9 92.1)">31</text>
<text x="33.8" y="97.6" transform="rotate(-90 33.8 97.6)">43</text>
<text x="58.9" y="101.1">122.50</text>
<text x="107.2" y="100.8" transform="rotate(-90 107.2 100.8)">30</text>
<text x="132.6" y="101.8">122.50</text>
<text x="27.8" y="105.5" transform="rotate(-90 27.8 105.5)">111</text>
<text x="162.8" y="106.3" transform="rotate(-90 162.8 106.3)">61</text>
<text x="53.6" y="109.2" transform="rotate(-90 53.6 109.2)">61</text>
<text x="78.6" y="110.1" transform="rotate(-90 78.6 110.1)">65</text>
<text x="80.8" y="110.5" transform="rotate(45 80.8 110.5)">R4</text>
<text x="107.2" y="110.1" transform="rotate(-90 107.2 110.1)">30</text>
<text x="33.8" y="114.6" transform="rotate(-90 33.8 114.6)">43</text>
<text x="77.4" y="120">22</text>
<text x="67" y="129.5">150.50</text>
<text x="121.4" y="129.5">150.50</text>
<text x="168.1" y="131.7" transform="rotate(-90 168.1 131.7)">5,5</text>
<text x="97.2" y="136.5">110</text>
<text x="164.2" y="145.1" transform="rotate(-90 164.2 145.1)">0</text>
<text x="168.1" y="146.7" transform="rotate(-90 168.1 146.7)">-0.043</text>
<text x="105.2" y="154" transform="rotate(-30 105.2 154)">M5</text>
<text x="113.3" y="153.8" transform="rotate(-30 113.3 153.8)">20</text>
<text x="164.2" y="153.5" transform="rotate(-90 164.2 153.5)">N9</text>
<text x="104.3" y="159" transform="rotate(-30 104.3 159)">4.20</text>
<text x="168.1" y="158.4" transform="rotate(-90 168.1 158.4)">16</text>
<text x="33.3" y="177.4" transform="rotate(-90 33.3 177.4)">52.50</text>
<text x="63.8" y="186.6">162.50</text>
</g>
<g font-size="3.2">
<text x="153.6" y="190.8">KESME H KOL</text>
<text x="153.6" y="186.8">80410103003</text>
<text x="154.3" y="194.8">/</text>
<text x="154.3" y="198.8">/ HRC</text>
<text x="230.8" y="198.7">120x110x335</text>
<text x="230.8" y="202.8">12140.80</text>
</g>
<g font-size="2.8">
<text x="263.7" y="186.7">Ü.Adet:</text>
<text x="263.9" y="190.5">Vers.:</text>
<text x="211.5" y="194.5">Hammadde Adı:</text>
<text x="230.8" y="194.7">Sfero Döküm</text>
<text x="138.3" y="202.6">SON KAYIT:</text>
<text x="163.6" y="202.6">Saturday, March 29, 2025 11:05:40 AM</text>
<text x="212.1" y="198.4">Sip. Ölçüsü:</text>
<text x="212.2" y="202.7">Ağırlık:</text>
</g>
<g font-size="2.6">
<text x="265.9" y="194.4">GENEL TOLERANS</text>
<text x="264.2" y="198.5">DIN 7168 m T</text>
<text x="264.3" y="202.6">ÖLÇEK</text>
<text x="278.5" y="202.6">1:5</text>
<text x="286.5" y="202.6">A4</text>
</g>
<g font-size="2.5">
<text x="138.3" y="186.4">Parça Kodu:</text>
<text x="138.3" y="190.5">Parça Adı:</text>
<text x="201.2" y="186.5">Ü.Kodu:</text>
<text x="138.3" y="194.5">Kaplama Şekli:</text>
<text x="138.3" y="198.6">Isıl İşlem:</text>
<text x="6.7" y="206.7">\4101\</text>
</g>
</svg>
